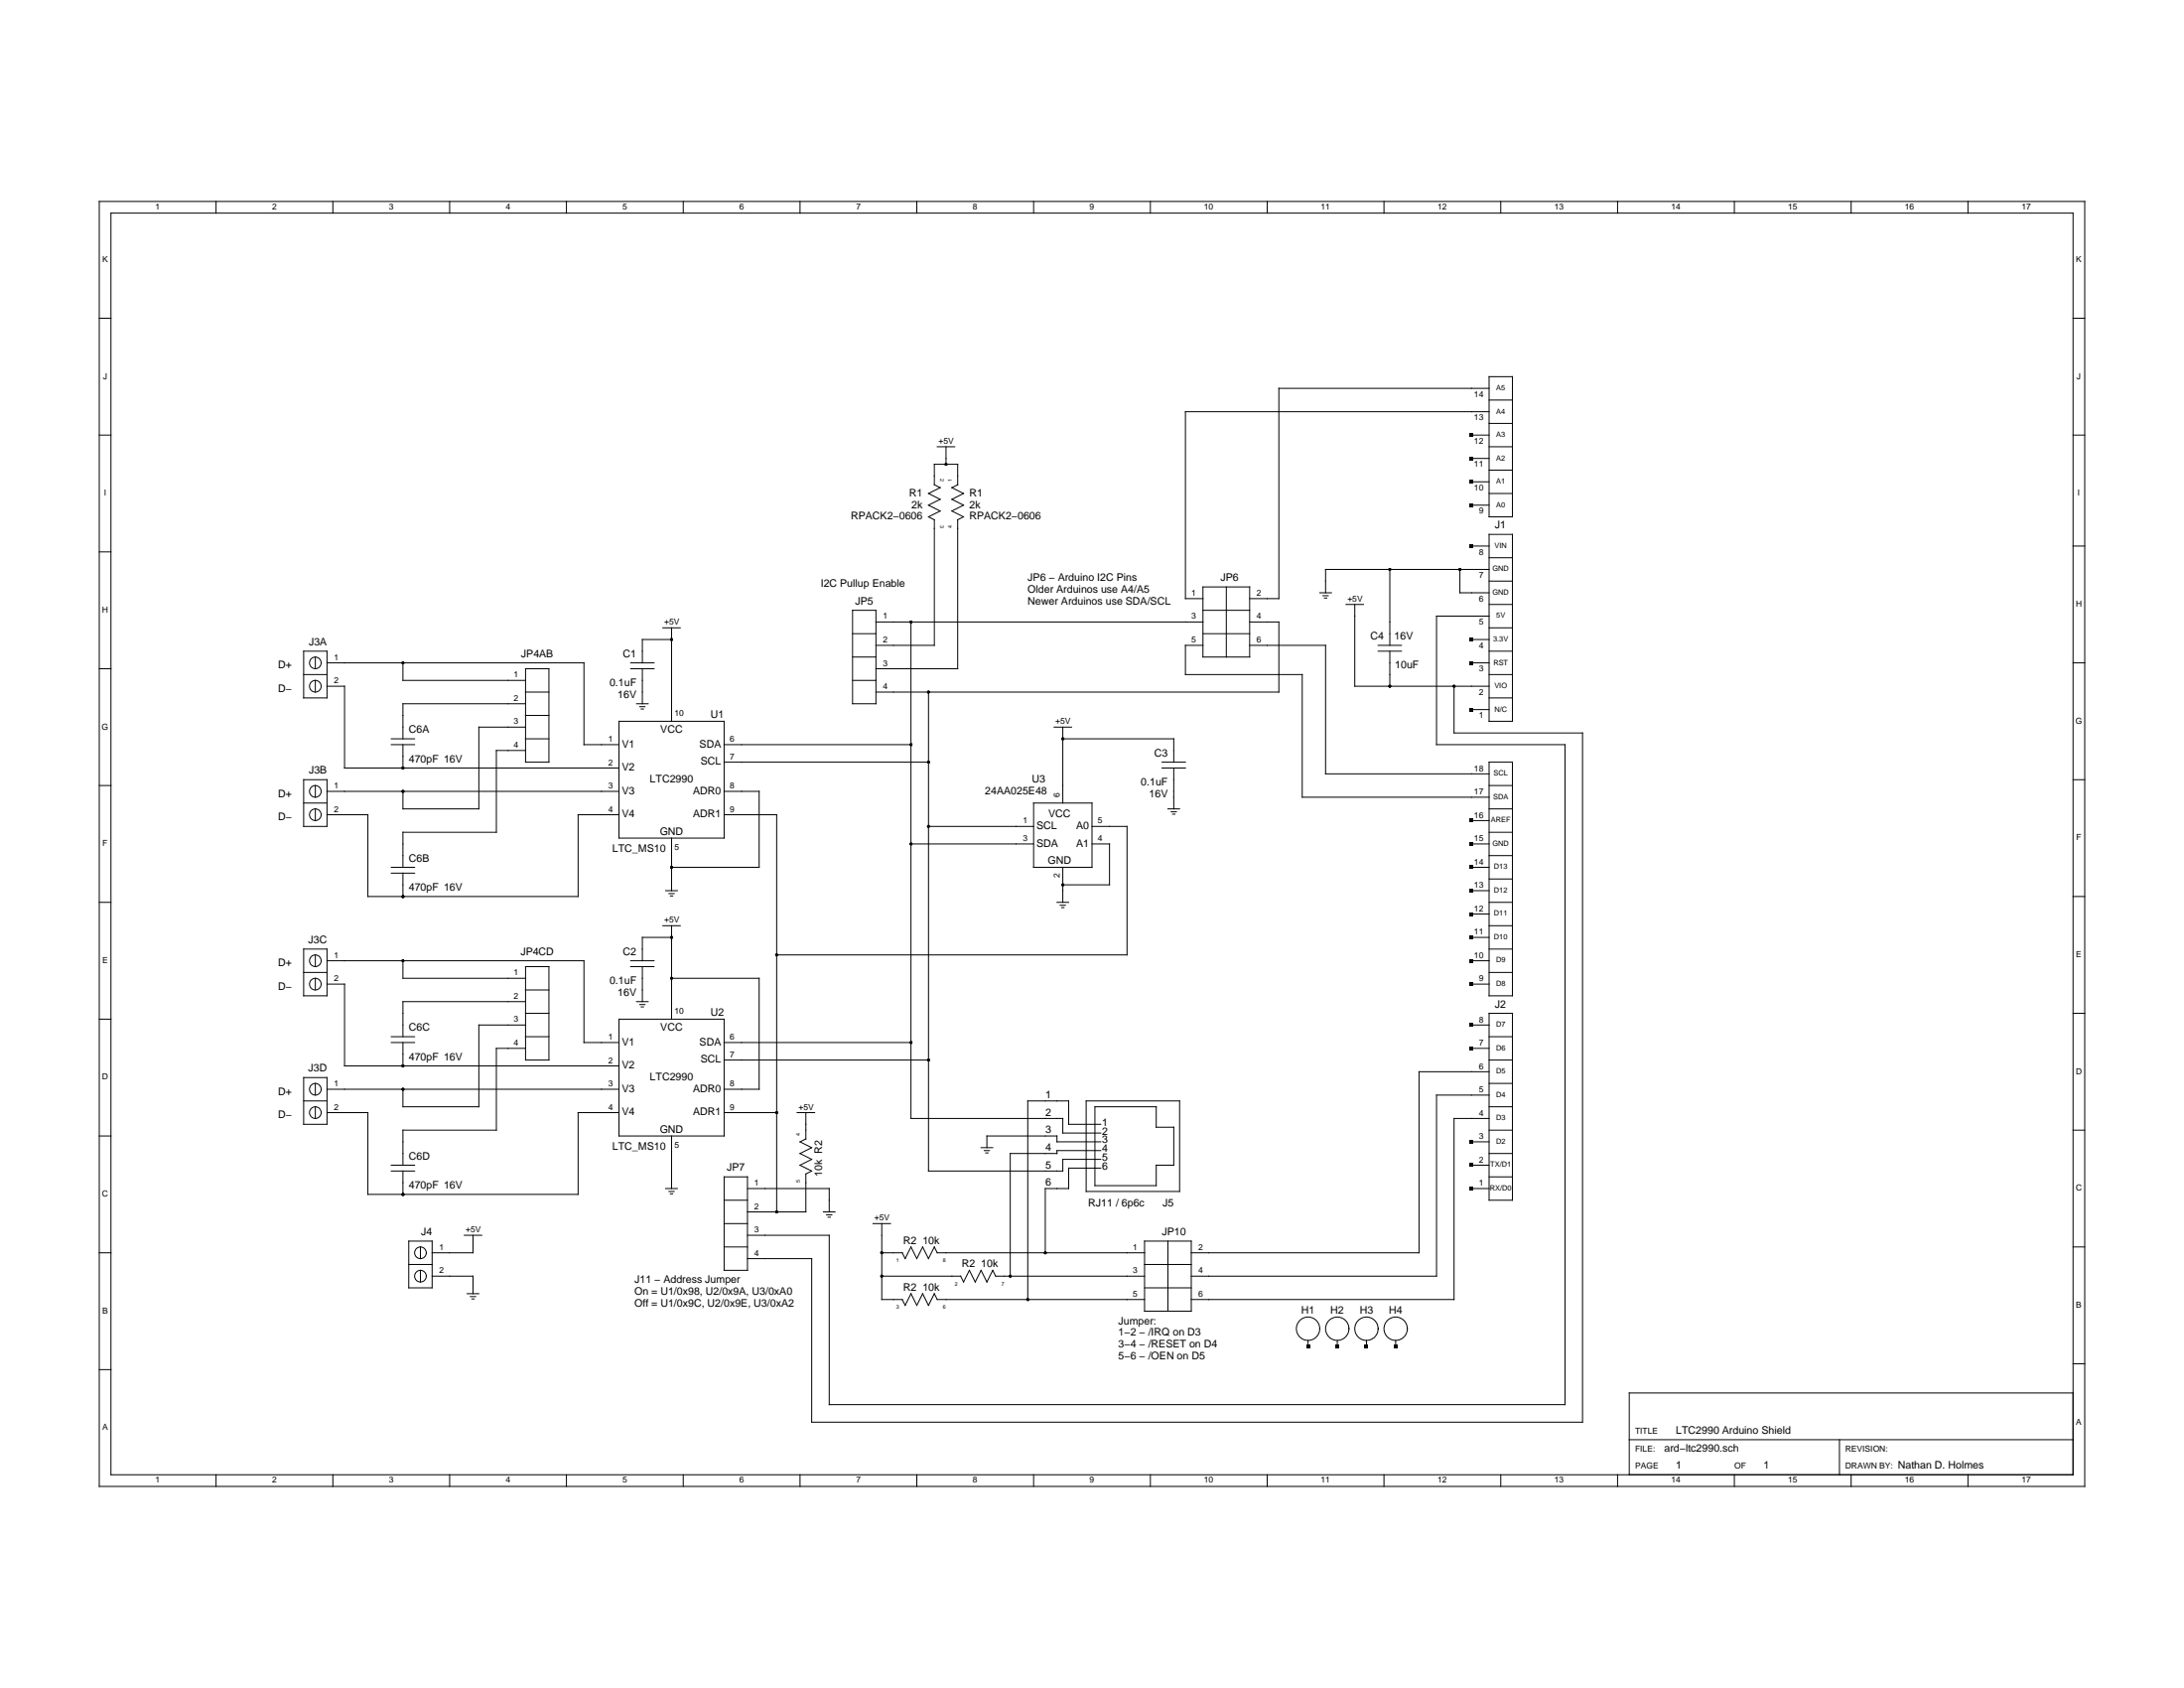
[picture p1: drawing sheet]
<svg xmlns="http://www.w3.org/2000/svg" width="279mm" height="216mm" viewBox="0 0 279 216" stroke-linecap="round" stroke-linejoin="round" font-family="sans-serif">
<g fill="none" stroke="#000" stroke-width=".13">
<path d="M12.7 25.8h254v164.3h-254zM14.2 27.3h251v161.3h-251zM27.6 25.8v1.5M42.6 25.8v1.5M57.5 25.8v1.5M72.5 25.8v1.5M87.4 25.8v1.5M102.3 25.8v1.5M117.3 25.8v1.5M132.2 25.8v1.5M147.2 25.8v1.5M162.1 25.8v1.5"/>
<path d="M177.1 25.8v1.5M192 25.8v1.5M206.9 25.8v1.5M221.9 25.8v1.5M236.8 25.8v1.5M251.8 25.8v1.5M12.7 55.6h1.5M12.7 40.7h1.5M119.9 57.1h2.2M121 57.1v2.3M188.3 55.6h2.2M188.3 58.6h2.2"/>
<path d="M190.5 48.2h3v17.9h-3zM190.5 57.1h3M190.5 54.2h3M190.5 52.7h-38.8v23.9h2.2M190.5 49.7h-26.9v26.9h-3.7M190.5 51.2h3M265.2 55.6h1.5M265.2 40.7h1.5M12.7 70.6h1.5M109.1 78.1h3v11.9h-3zM112.1 79.6h41.8M116.5 79.6v63.5h19.5v1.8h4.8"/>
<path d="M120.3 62.4l-1.5 .7 1.5 .8-1.5 .7 1.5 .8-1.5 .7 .7 .4v16h-7.4M120.3 62.4l-.8-.4v-2.6h3v2.6l-.7 .4M121.8 62.4l1.5 .7-1.5 .8 1.5 .7-1.5 .8 1.5 .7-.8 .4v19h-10.4M153.9 78.1h6M153.9 75.1h6v8.9h-6zM156.9 75.1v8.9M159.9 79.6h3.7v8.9h-51.5M168.8 75.8h1.5M169.2 76.2h.7M169.4 76.5h.3M172.2 77.3h2.2M173.3 77.3v10.5h17.2"/>
<path d="M177.8 72.8v9.7M186.8 72.8v3h3.7M188.3 69.8h2.2M188.3 61.6h2.2M188.3 64.6h2.2M190.5 72.8h-20.9v3M190.5 68.3h3v24h-3zM190.5 78.8h-6.7v16.4h16.4v84.5h-94.1v-21.7h-10.5M190.5 77.3h3M190.5 74.3h3M190.5 71.3h3M190.5 63.1h3"/>
<path d="M190.5 60.1h3M265.2 69.8h1.5M12.7 85.5h1.5M38.8 99.7h3v6h-3zM38.8 83.3h3v6h-3zM38.8 86.3h3M40.3 84v1.5M40.3 87v1.5M41.8 84.8h32.9v10.4h4.5M41.8 87.8h2.3v10.4h35.1M50.1 95.2h2.9M50.1 94.5h2.9"/>
<path d="M51.5 84.8v2.2h15.7M51.5 95.2v3M67.2 85.5h3v12h-3zM67.2 96h-3.7v10.4h-12v4.5M67.2 93h-5.9v10.5h-9.8v-2.3M67.2 90h-15.7v4.5M67.2 94.5h3M67.2 88.5h3M67.2 91.5h3M79.2 92.3h13.4v14.9h-13.4zM80.7 85.5h3M80.7 84.8h3"/>
<path d="M81.4 90h1.5M81.8 90.4h.7M82 90.7h.3M82.2 85.5v4.5M84.8 80.3h2.2M85.9 81.8h-3.7v3M85.9 80.3v12M92.6 97.5h26.2M92.6 95.2h23.9M109.1 81h3M109.1 84h3M109.1 87h3"/>
<path d="M118.8 88.5v61.3h17.2v-1.5h4.8M134.8 93h2.3M136 94.5h14.2v3M136 93v9.7M148.7 97.5h3M148.7 98.2h3M150.2 98.2v5.3M153.9 82.5h-2.2v3.8h14.9v15.7h23.9M153.9 81h6M159.9 82.5h9.7v16.5h20.9M176.3 83.3h3M176.3 82.5h3"/>
<path d="M177.8 83.3v4.5M186 87.8v5.9h16.5v88.2h-98.7v-20.9h-8.2M188.3 84.8h2.2M188.3 81.8h2.2M188.3 90.8h2.2M190.5 89.3h3M190.5 86.3h3M190.5 97.5h3v29.9h-3zM190.5 83.3h3M190.5 80.3h3M265.2 84.8h1.5M265.2 99.7h1.5"/>
<path d="M12.7 100.5h1.5M12.7 115.4h1.5M38.8 102.7h3M40.3 100.5v1.5M40.3 103.5v1.5M41.8 104.2h5.3v10.5h26.9v-10.5h5.2M41.8 101.2h37.4M50.1 110.9h2.9M50.1 111.7h2.9M51.5 111.7v3M84.8 118.4h2.2M85.2 113.9h1.5"/>
<path d="M85.6 114.3h.6M85.8 114.6h.3M85.9 119.9h-3.7v3M85.9 107.2v6.7M85.9 118.4v12M92.6 101.2h4.5v9.7h-11.2M92.6 104.2h6.8v50.8M116.5 107.9h15.7M118.8 105.7h13.4M132.2 102.7h7.5v8.2h-7.5zM135.2 115.4h1.5M135.6 115.8h.7"/>
<path d="M135.8 116.1h.3M136 110.9v4.5M139.7 107.9h2.2v5.3h-5.9M139.7 105.7h4.5v16.4h-44.8M149.4 103.5h1.5M149.8 103.8h.7M150 104.1h.3M188.3 119.9h2.2M188.3 105h2.2M188.3 113.9h2.2M188.3 116.9h2.2M188.3 110.9h2.2"/>
<path d="M188.3 107.9h2.2M190.5 100.5h3M190.5 115.4h3M190.5 118.4h3M190.5 112.4h3M190.5 109.4h3M190.5 106.4h3M190.5 103.5h3M265.2 114.7h1.5M12.7 130.4h1.5M38.8 124.4h3M38.8 121.4h3v6h-3z"/>
<path d="M38.8 137.8h3v6h-3zM40.3 122.1v1.5M40.3 125.1v1.5M40.3 138.6v1.5M41.8 122.9h32.9v10.4h4.5M41.8 125.9h2.3v10.4h35.1M41.8 139.3h37.4M50.1 132.6h2.9M50.1 133.3h2.9M51.5 122.9v2.2h15.7M51.5 133.3v3M67.2 129.6h3"/>
<path d="M67.2 134.1h-3.7v10.4h-12v4.5M67.2 131.1h-5.9v10.5h-9.8v-2.3M67.2 123.6h3v12h-3zM67.2 132.6h3M67.2 128.1h-15.7v4.5M67.2 126.6h3M79.2 130.4h13.4v14.9h-13.4zM80.7 122.9h3M80.7 123.6h3M81.4 128.1h1.5M81.8 128.5h.7M82 128.8h.3"/>
<path d="M82.2 123.6v4.5M85.9 125.1h11.2v14.2h-4.5M92.6 135.6h26.2M92.6 133.3h23.9M188.3 134.1h2.2M188.3 131.1h2.2M188.3 122.9h2.2M188.3 125.9h2.2M190.5 137.1h-9v23.1h-29.1M190.5 129.6h3v23.9h-3zM190.5 138.6h3M190.5 135.6h3"/>
<path d="M190.5 132.6h3M190.5 124.4h3M190.5 121.4h3M265.2 129.6h1.5M12.7 145.3h1.5M38.8 140.8h3M40.3 141.6v1.5M41.8 142.3h5.3v10.5h26.9v-10.5h5.2M50.1 149h2.9M50.1 149.8h2.9M51.5 149.8v3M52.3 158.7h3v6h-3z"/>
<path d="M53.8 159.5v1.5M59.4 158h2.2M60.5 158v2.2h-5.2M85.2 152h1.5M85.6 152.4h.6M85.8 152.7h.3M85.9 145.3v6.7M92.6 159.5h3M92.6 150.5h3v12h-3zM92.6 153.5h3M92.6 142.3h6.8M92.6 156.5h3"/>
<path d="M95.6 152h10.5v3M102 142.3h2.2M103.1 142.3v3.4l-.8 .3 1.5 .8-1.5 .7 1.5 .8-1.5 .7 1.5 .8-.7 .4v4.8h-7.5M105.3 155h1.5M105.7 155.4h.7M105.9 155.7h.3M111.7 156.5h2.2M112.8 156.5v9.7h2.6M125.5 146.8h1.5M125.9 147.2h.7M126.1 147.5h.3M139 140.8h11.9v11.6h-11.9z"/>
<path d="M140.1 141.6h7.8v2.6h2.3v4.8h-2.3v2.6h-7.8zM140.8 146h-5.6v-.7h-8.9v1.5M140.8 147.2h-5.6v.3h-6v15.7M140.8 149.4h-4.1v2.6h-3v8.2M140.8 143.8h-4.1v-3h-5.2v25.4M146.4 158.7h6v9h-6zM149.4 158.7v9M188.3 146h2.2M188.3 149h2.2M188.3 152h2.2M190.5 144.5h3M190.5 150.5h3"/>
<path d="M190.5 147.5h3M190.5 141.6h3M190.5 143.1h-4.5v23.1h-33.6M190.5 140.1h-6.7v23.1h-31.4M265.2 144.5h1.5M265.2 159.5h1.5M12.7 160.2h1.5M12.7 175.2h1.5M52.3 161.7h3M53.8 162.5v1.5M55.3 163.2h5.2v2.3M59.8 165.5h1.5"/>
<path d="M60.2 165.8h.6M60.4 166.1h.3M112.8 160.2h2.6M112.8 163.2h10.1l.4 .8M115.4 160.2l.4 .8 .7-1.5 .8 1.5 .7-1.5 .8 1.5 .7-1.5 .4 .7h26.5M115.4 166.2l.4 .8 .7-1.5 .8 1.5 .7-1.5 .8 1.5 .7-1.5 .4 .7h26.5M146.4 163.2h-19l-.4-.7-.7 1.5-.8-1.5-.7 1.5-.8-1.5-.7 1.5M146.4 164.7h6M146.4 161.7h6M167.3 171.4v.8M171.1 171.4v.8M174.8 171.4v.8"/>
<path d="M178.5 171.4v.8M265.2 178.2h-56.8v10.4M265.2 174.4h1.5M27.6 188.6v1.5M42.6 188.6v1.5M57.5 188.6v1.5M72.5 188.6v1.5M87.4 188.6v1.5M102.3 188.6v1.5M117.3 188.6v1.5M132.2 188.6v1.5M147.2 188.6v1.5"/>
<path d="M162.1 188.6v1.5M177.1 188.6v1.5M192 188.6v1.5M206.9 188.6v1.5M208.4 184.1h56.8M221.9 188.6v1.5M235.3 184.1v4.5M236.8 188.6v1.5M251.8 188.6v1.5"/>
<circle cx="40.3" cy="87.8" r=".75"/>
<circle cx="40.3" cy="84.8" r=".75"/>
<circle cx="40.3" cy="101.2" r=".75"/>
<circle cx="40.3" cy="104.2" r=".75"/>
<circle cx="40.3" cy="125.9" r=".75"/>
<circle cx="40.3" cy="139.3" r=".75"/>
<circle cx="40.3" cy="122.9" r=".75"/>
<circle cx="40.3" cy="142.3" r=".75"/>
<circle cx="53.8" cy="160.2" r=".75"/>
<circle cx="53.8" cy="163.2" r=".75"/>
<circle cx="167.3" cy="169.9" r="1.49"/>
<circle cx="171.1" cy="169.9" r="1.49"/>
<circle cx="174.8" cy="169.9" r="1.49"/>
<circle cx="178.5" cy="169.9" r="1.49"/>
</g>
<g fill="#000">
<path d="M188 58.4h.5v.5h-.5zM188 55.4h.5v.5h-.5zM188 69.6h.5v.5h-.5zM188 61.4h.5v.4h-.5zM188 64.4h.5v.4h-.5zM188 81.6h.5v.4h-.5zM188 84.6h.5v.4h-.5zM188 90.5h.5v.5h-.5zM188 119.7h.5v.4h-.5zM188 104.7h.5v.5h-.5zM188 113.7h.5v.4h-.5zM188 116.7h.5v.4h-.5z"/>
<path d="M188 110.7h.5v.5h-.5zM188 107.7h.5v.5h-.5zM188 133.9h.5v.4h-.5zM188 130.9h.5v.4h-.5zM188 122.7h.5v.4h-.5zM188 125.6h.5v.5h-.5zM188 145.8h.5v.5h-.5zM188 148.8h.5v.5h-.5zM188 151.8h.5v.4h-.5zM167.1 172h.5v.4h-.5zM170.9 172h.4v.4h-.4zM174.6 172h.4v.4h-.4z"/>
<path d="M178.3 172h.5v.4h-.5z"/>
<circle cx="121" cy="59.4" r=".19"/>
<circle cx="116.5" cy="79.6" r=".19"/>
<circle cx="177.8" cy="72.8" r=".19"/>
<circle cx="186.8" cy="72.8" r=".19"/>
<circle cx="51.5" cy="84.8" r=".19"/>
<circle cx="51.5" cy="98.2" r=".19"/>
<circle cx="85.9" cy="81.8" r=".19"/>
<circle cx="116.5" cy="95.2" r=".19"/>
<circle cx="118.8" cy="88.5" r=".19"/>
<circle cx="118.8" cy="97.5" r=".19"/>
<circle cx="136" cy="94.5" r=".19"/>
<circle cx="177.8" cy="87.8" r=".19"/>
<circle cx="186" cy="87.8" r=".19"/>
<circle cx="51.5" cy="101.2" r=".19"/>
<circle cx="51.5" cy="114.7" r=".19"/>
<circle cx="85.9" cy="110.9" r=".19"/>
<circle cx="85.9" cy="119.9" r=".19"/>
<circle cx="116.5" cy="107.9" r=".19"/>
<circle cx="118.8" cy="105.7" r=".19"/>
<circle cx="136" cy="113.2" r=".19"/>
<circle cx="51.5" cy="139.3" r=".19"/>
<circle cx="51.5" cy="122.9" r=".19"/>
<circle cx="51.5" cy="136.3" r=".19"/>
<circle cx="85.9" cy="125.1" r=".19"/>
<circle cx="99.4" cy="122.1" r=".19"/>
<circle cx="116.5" cy="133.3" r=".19"/>
<circle cx="118.8" cy="135.6" r=".19"/>
<circle cx="51.5" cy="152.8" r=".19"/>
<circle cx="99.4" cy="155" r=".19"/>
<circle cx="99.4" cy="142.3" r=".19"/>
<circle cx="112.8" cy="160.2" r=".19"/>
<circle cx="112.8" cy="163.2" r=".19"/>
<circle cx="129.2" cy="163.2" r=".19"/>
<circle cx="131.5" cy="166.2" r=".19"/>
<circle cx="133.7" cy="160.2" r=".19"/>
</g>
<g font-size="1.3">
<text x="116.3" y="63.5">R1</text>
<text x="116.6" y="65">2k</text>
<text x="124" y="65">2k</text>
<text x="124" y="63.5">R1</text>
<text x="108.9" y="66.5">RPACK2−0606</text>
<text x="124" y="66.5">RPACK2−0606</text>
<text x="191.2" y="67.6">J1</text>
<text x="105" y="75.1">I2C Pullup Enable</text>
<text x="109.4" y="77.3">JP5</text>
<text x="131.5" y="74.3">JP6 − Arduino I2C Pins</text>
<text x="131.5" y="75.8">Older Arduinos use A4/A5</text>
<text x="131.5" y="77.3">Newer Arduinos use SDA/SCL</text>
<text x="156.1" y="74.3">JP6</text>
<text x="39.5" y="82.5">J3A</text>
<text x="175.3" y="81.8">C4</text>
<text x="178.4" y="81.8">16V</text>
<text x="35.6" y="85.5">D+</text>
<text x="35.6" y="88.5">D−</text>
<text x="66.7" y="84">JP4AB</text>
<text x="78" y="87.8">0.1uF</text>
<text x="79" y="89.3">16V</text>
<text x="79.7" y="84">C1</text>
<text x="178.5" y="85.5">10uF</text>
<text x="52.3" y="93.7">C6A</text>
<text x="79.6" y="95.6">V1</text>
<text x="84.5" y="93.7">VCC</text>
<text x="89.5" y="95.6">SDA</text>
<text x="90.9" y="91.9">U1</text>
<text x="35.6" y="102">D+</text>
<text x="39.5" y="99">J3B</text>
<text x="52.3" y="97.5">470pF 16V</text>
<text x="79.6" y="98.6">V2</text>
<text x="79.6" y="101.6">V3</text>
<text x="83.1" y="100.1">LTC2990</text>
<text x="88.7" y="101.6">ADR0</text>
<text x="89.6" y="97.8">SCL</text>
<text x="126" y="101.6">24AA025E48</text>
<text x="132" y="100.1">U3</text>
<text x="146" y="100.5">0.1uF</text>
<text x="147" y="102">16V</text>
<text x="147.7" y="96.7">C3</text>
<text x="35.6" y="105">D−</text>
<text x="79.6" y="104.6">V4</text>
<text x="84.4" y="106.8">GND</text>
<text x="88.7" y="104.6">ADR1</text>
<text x="132.6" y="106.1">SCL</text>
<text x="134.1" y="104.5">VCC</text>
<text x="137.7" y="106.1">A0</text>
<text x="52.3" y="110.2">C6B</text>
<text x="52.3" y="113.9">470pF 16V</text>
<text x="78.3" y="108.9">LTC_MS10</text>
<text x="132.6" y="108.3">SDA</text>
<text x="134.1" y="110.4">GND</text>
<text x="137.7" y="108.3">A1</text>
<text x="35.6" y="123.6">D+</text>
<text x="39.4" y="120.6">J3C</text>
<text x="66.6" y="122.1">JP4CD</text>
<text x="78" y="125.9">0.1uF</text>
<text x="79.7" y="122.1">C2</text>
<text x="35.6" y="126.6">D−</text>
<text x="52.3" y="131.8">C6C</text>
<text x="79" y="127.4">16V</text>
<text x="84.5" y="131.8">VCC</text>
<text x="90.9" y="130">U2</text>
<text x="191.2" y="128.9">J2</text>
<text x="39.4" y="137.1">J3D</text>
<text x="52.3" y="135.6">470pF 16V</text>
<text x="79.6" y="133.7">V1</text>
<text x="79.6" y="136.7">V2</text>
<text x="89.5" y="133.7">SDA</text>
<text x="89.6" y="135.9">SCL</text>
<text x="35.6" y="140.1">D+</text>
<text x="35.6" y="143.1">D−</text>
<text x="79.6" y="139.7">V3</text>
<text x="79.6" y="142.7">V4</text>
<text x="83.1" y="138.2">LTC2990</text>
<text x="88.7" y="139.7">ADR0</text>
<text x="88.7" y="142.7">ADR1</text>
<text x="133.8" y="140.5">1</text>
<text x="133.8" y="142.7">2</text>
<text x="141" y="144">1</text>
<text x="52.3" y="148.3">C6D</text>
<text x="78.3" y="147">LTC_MS10</text>
<text x="84.4" y="144.9">GND</text>
<text x="93" y="149.8">JP7</text>
<text x="133.8" y="145">3</text>
<text x="133.8" y="147.2">4</text>
<text x="133.8" y="149.4">5</text>
<text x="141" y="145.1">2</text>
<text x="141" y="146.2">3</text>
<text x="141" y="147.3">4</text>
<text x="141" y="148.5">5</text>
<text x="141" y="149.6">6</text>
<text x="52.3" y="152">470pF 16V</text>
<text x="105.2" y="150.5" transform="rotate(-90 105.2 150.5)">10k R2</text>
<text x="133.8" y="151.7">6</text>
<text x="139.2" y="154.3">RJ11 / 6p6c</text>
<text x="148.7" y="154.3">J5</text>
<text x="53.9" y="158">J4</text>
<text x="115.6" y="159.1">R2</text>
<text x="118" y="159.1">10k</text>
<text x="148.7" y="158">JP10</text>
<text x="81.2" y="164.1">J11 − Address Jumper</text>
<text x="81.2" y="165.6">On = U1/0x98, U2/0x9A, U3/0xA0</text>
<text x="81.2" y="167.2">Off = U1/0x9C, U2/0x9E, U3/0xA2</text>
<text x="115.6" y="165.1">R2</text>
<text x="118" y="165.1">10k</text>
<text x="123" y="162.1">R2</text>
<text x="125.5" y="162.1">10k</text>
<text x="143.1" y="169.4">Jumper:</text>
<text x="143.1" y="170.9">1−2 − /IRQ on D3</text>
<text x="143.1" y="172.4">3−4 − /RESET on D4</text>
<text x="143.1" y="173.9">5−6 − /OEN on D5</text>
<text x="166.5" y="168.1">H1</text>
<text x="170.2" y="168.1">H2</text>
<text x="174" y="168.1">H3</text>
<text x="177.7" y="168.1">H4</text>
<text x="212.9" y="185.6">ard−ltc2990.sch</text>
<text x="214.4" y="183.4">LTC2990 Arduino Shield</text>
<text x="214.4" y="187.9">1</text>
<text x="225.6" y="187.9">1</text>
<text x="242.8" y="187.9">Nathan D. Holmes</text>
</g>
<g font-size="1.1">
<text x="19.9" y="26.8">1</text>
<text x="34.8" y="26.8">2</text>
<text x="49.8" y="26.8">3</text>
<text x="64.7" y="26.8">4</text>
<text x="79.6" y="26.8">5</text>
<text x="94.6" y="26.8">6</text>
<text x="109.5" y="26.8">7</text>
<text x="124.5" y="26.8">8</text>
<text x="139.4" y="26.8">9</text>
<text x="154" y="26.8">10</text>
<text x="169" y="26.8">11</text>
<text x="183.9" y="26.8">12</text>
<text x="198.9" y="26.8">13</text>
<text x="213.8" y="26.8">14</text>
<text x="228.7" y="26.8">15</text>
<text x="243.7" y="26.8">16</text>
<text x="258.6" y="26.8">17</text>
<text x="13.1" y="33.5">K</text>
<text x="265.6" y="33.5">K</text>
<text x="13.2" y="48.5">J</text>
<text x="188.6" y="53.8">13</text>
<text x="188.6" y="50.8">14</text>
<text x="265.7" y="48.5">J</text>
<text x="120.1" y="56.8">+5V</text>
<text x="188.6" y="59.7">11</text>
<text x="188.6" y="56.8">12</text>
<text x="13.3" y="63.4">I</text>
<text x="188.6" y="62.7">10</text>
<text x="189.2" y="65.7">9</text>
<text x="265.8" y="63.4">I</text>
<text x="189.2" y="70.9">8</text>
<text x="152.4" y="76.2">1</text>
<text x="160.8" y="76.2">2</text>
<text x="172.4" y="76.9">+5V</text>
<text x="189.2" y="76.9">6</text>
<text x="189.2" y="73.9">7</text>
<text x="265.6" y="77.6">H</text>
<text x="13.1" y="78.3">H</text>
<text x="85" y="79.9">+5V</text>
<text x="113" y="79.2">1</text>
<text x="113" y="82.2">2</text>
<text x="152.4" y="79.2">3</text>
<text x="152.4" y="82.2">5</text>
<text x="160.8" y="79.2">4</text>
<text x="160.8" y="82.2">6</text>
<text x="189.2" y="82.9">4</text>
<text x="189.2" y="79.9">5</text>
<text x="42.7" y="84.4">1</text>
<text x="42.7" y="87.4">2</text>
<text x="65.7" y="86.7">1</text>
<text x="65.7" y="89.6">2</text>
<text x="113" y="85.2">3</text>
<text x="113" y="88.1">4</text>
<text x="189.2" y="85.9">3</text>
<text x="189.2" y="88.9">2</text>
<text x="13" y="93.3">G</text>
<text x="65.7" y="92.6">3</text>
<text x="65.7" y="95.6">4</text>
<text x="77.8" y="94.9">1</text>
<text x="86.3" y="91.5">10</text>
<text x="93.4" y="94.9">6</text>
<text x="135" y="92.6">+5V</text>
<text x="189.2" y="91.9">1</text>
<text x="265.5" y="92.5">G</text>
<text x="42.7" y="100.8">1</text>
<text x="77.8" y="97.9">2</text>
<text x="77.8" y="100.8">3</text>
<text x="93.4" y="97.1">7</text>
<text x="93.4" y="100.8">8</text>
<text x="188.6" y="101.6">17</text>
<text x="188.6" y="98.6">18</text>
<text x="42.7" y="103.8">2</text>
<text x="77.8" y="103.8">4</text>
<text x="93.4" y="103.8">9</text>
<text x="130.9" y="105.3">1</text>
<text x="130.9" y="107.6">3</text>
<text x="135.6" y="102" transform="rotate(-90 135.6 102)">6</text>
<text x="140.4" y="105.3">5</text>
<text x="140.4" y="107.6">4</text>
<text x="188.6" y="104.6">16</text>
<text x="188.6" y="107.6">15</text>
<text x="265.6" y="107.5">F</text>
<text x="13.1" y="108.2">F</text>
<text x="86.3" y="108.7">5</text>
<text x="135.6" y="112.2" transform="rotate(-90 135.6 112.2)">2</text>
<text x="188.6" y="113.6">13</text>
<text x="188.6" y="110.6">14</text>
<text x="85" y="118">+5V</text>
<text x="188.6" y="119.6">11</text>
<text x="188.6" y="116.6">12</text>
<text x="13.1" y="123.2">E</text>
<text x="42.7" y="122.5">1</text>
<text x="42.7" y="125.5">2</text>
<text x="65.7" y="124.8">1</text>
<text x="188.6" y="122.5">10</text>
<text x="189.2" y="125.5">9</text>
<text x="265.6" y="122.4">E</text>
<text x="65.7" y="127.7">2</text>
<text x="65.7" y="130.7">3</text>
<text x="86.3" y="129.6">10</text>
<text x="189.2" y="130.8">8</text>
<text x="65.7" y="133.7">4</text>
<text x="77.8" y="133">1</text>
<text x="77.8" y="136">2</text>
<text x="93.4" y="133">6</text>
<text x="93.4" y="135.2">7</text>
<text x="189.2" y="136.7">6</text>
<text x="189.2" y="133.8">7</text>
<text x="265.6" y="137.4">D</text>
<text x="13.1" y="138.1">D</text>
<text x="42.7" y="138.9">1</text>
<text x="42.7" y="141.9">2</text>
<text x="77.8" y="138.9">3</text>
<text x="77.8" y="141.9">4</text>
<text x="93.4" y="138.9">8</text>
<text x="93.4" y="141.9">9</text>
<text x="102.2" y="141.9">+5V</text>
<text x="189.2" y="142.7">4</text>
<text x="189.2" y="139.7">5</text>
<text x="86.3" y="146.8">5</text>
<text x="189.2" y="145.7">3</text>
<text x="189.2" y="148.7">2</text>
<text x="13.1" y="153.1">C</text>
<text x="96.5" y="151.6">1</text>
<text x="96.5" y="154.6">2</text>
<text x="189.2" y="151.7">1</text>
<text x="265.6" y="152.3">C</text>
<text x="56.2" y="159.9">1</text>
<text x="59.6" y="157.6">+5V</text>
<text x="96.5" y="157.6">3</text>
<text x="96.5" y="160.6">4</text>
<text x="111.9" y="156.1">+5V</text>
<text x="144.9" y="159.9">1</text>
<text x="153.3" y="159.9">2</text>
<text x="13.1" y="168">B</text>
<text x="56.2" y="162.9">2</text>
<text x="144.9" y="162.9">3</text>
<text x="144.9" y="165.8">5</text>
<text x="153.3" y="162.9">4</text>
<text x="153.3" y="165.8">6</text>
<text x="265.6" y="167.2">B</text>
<text x="13.1" y="182.9">A</text>
<text x="209.2" y="185.6">FILE:</text>
<text x="209.2" y="183.4">TITLE</text>
<text x="236.1" y="185.6">REVISION:</text>
<text x="265.6" y="182.2">A</text>
<text x="19.9" y="189.6">1</text>
<text x="34.8" y="189.6">2</text>
<text x="49.8" y="189.6">3</text>
<text x="64.7" y="189.6">4</text>
<text x="79.6" y="189.6">5</text>
<text x="94.6" y="189.6">6</text>
<text x="109.5" y="189.6">7</text>
<text x="124.5" y="189.6">8</text>
<text x="139.4" y="189.6">9</text>
<text x="154" y="189.6">10</text>
<text x="169" y="189.6">11</text>
<text x="183.9" y="189.6">12</text>
<text x="198.9" y="189.6">13</text>
<text x="209.2" y="187.9">PAGE</text>
<text x="213.8" y="189.6">14</text>
<text x="221.9" y="187.9">OF</text>
<text x="228.7" y="189.6">15</text>
<text x="236.1" y="187.9">DRAWN BY:</text>
<text x="243.7" y="189.6">16</text>
<text x="258.6" y="189.6">17</text>
</g>
<g font-size=".9">
<text x="191.4" y="52.9">A4</text>
<text x="191.4" y="49.9">A5</text>
<text x="191.4" y="58.9">A2</text>
<text x="191.4" y="55.9">A3</text>
<text x="191.4" y="61.9">A1</text>
<text x="191.4" y="64.9">A0</text>
<text x="191.2" y="70.1">VIN</text>
<text x="190.9" y="76.1">GND</text>
<text x="190.9" y="73.1">GND</text>
<text x="191" y="82">3.3V</text>
<text x="191.4" y="79">5V</text>
<text x="191.1" y="85">RST</text>
<text x="191.2" y="88">VIO</text>
<text x="191.2" y="91">N/C</text>
<text x="191.1" y="99.2">SCL</text>
<text x="190.7" y="105.2">AREF</text>
<text x="191" y="102.2">SDA</text>
<text x="190.9" y="108.2">GND</text>
<text x="191.1" y="111.2">D13</text>
<text x="191.1" y="117.1">D11</text>
<text x="191.1" y="114.2">D12</text>
<text x="191.1" y="120.1">D10</text>
<text x="191.4" y="123.1">D9</text>
<text x="191.4" y="131.3">D7</text>
<text x="191.4" y="126.1">D8</text>
<text x="191.4" y="137.3">D5</text>
<text x="191.4" y="134.3">D6</text>
<text x="191.4" y="143.3">D3</text>
<text x="191.4" y="140.3">D4</text>
<text x="190.7" y="149.3">TX/D1</text>
<text x="191.4" y="146.3">D2</text>
<text x="190.6" y="152.3">RX/D0</text>
</g>
<g font-size=".7">
<text x="120.3" y="61.3" transform="rotate(90 120.3 61.3)">2</text>
<text x="121.8" y="61.6" transform="rotate(-90 121.8 61.6)">1</text>
<text x="120.3" y="67.2" transform="rotate(90 120.3 67.2)">3</text>
<text x="121.8" y="67.6" transform="rotate(-90 121.8 67.6)">4</text>
<text x="102.3" y="145.3" transform="rotate(-90 102.3 145.3)">4</text>
<text x="102.3" y="151.3" transform="rotate(-90 102.3 151.3)">5</text>
<text x="114.7" y="161.4">1</text>
<text x="120.6" y="161.4">8</text>
<text x="114.7" y="167.4">3</text>
<text x="120.6" y="167.4">6</text>
<text x="122.1" y="164.4">2</text>
<text x="128.1" y="164.4">7</text>
</g>
</svg>
